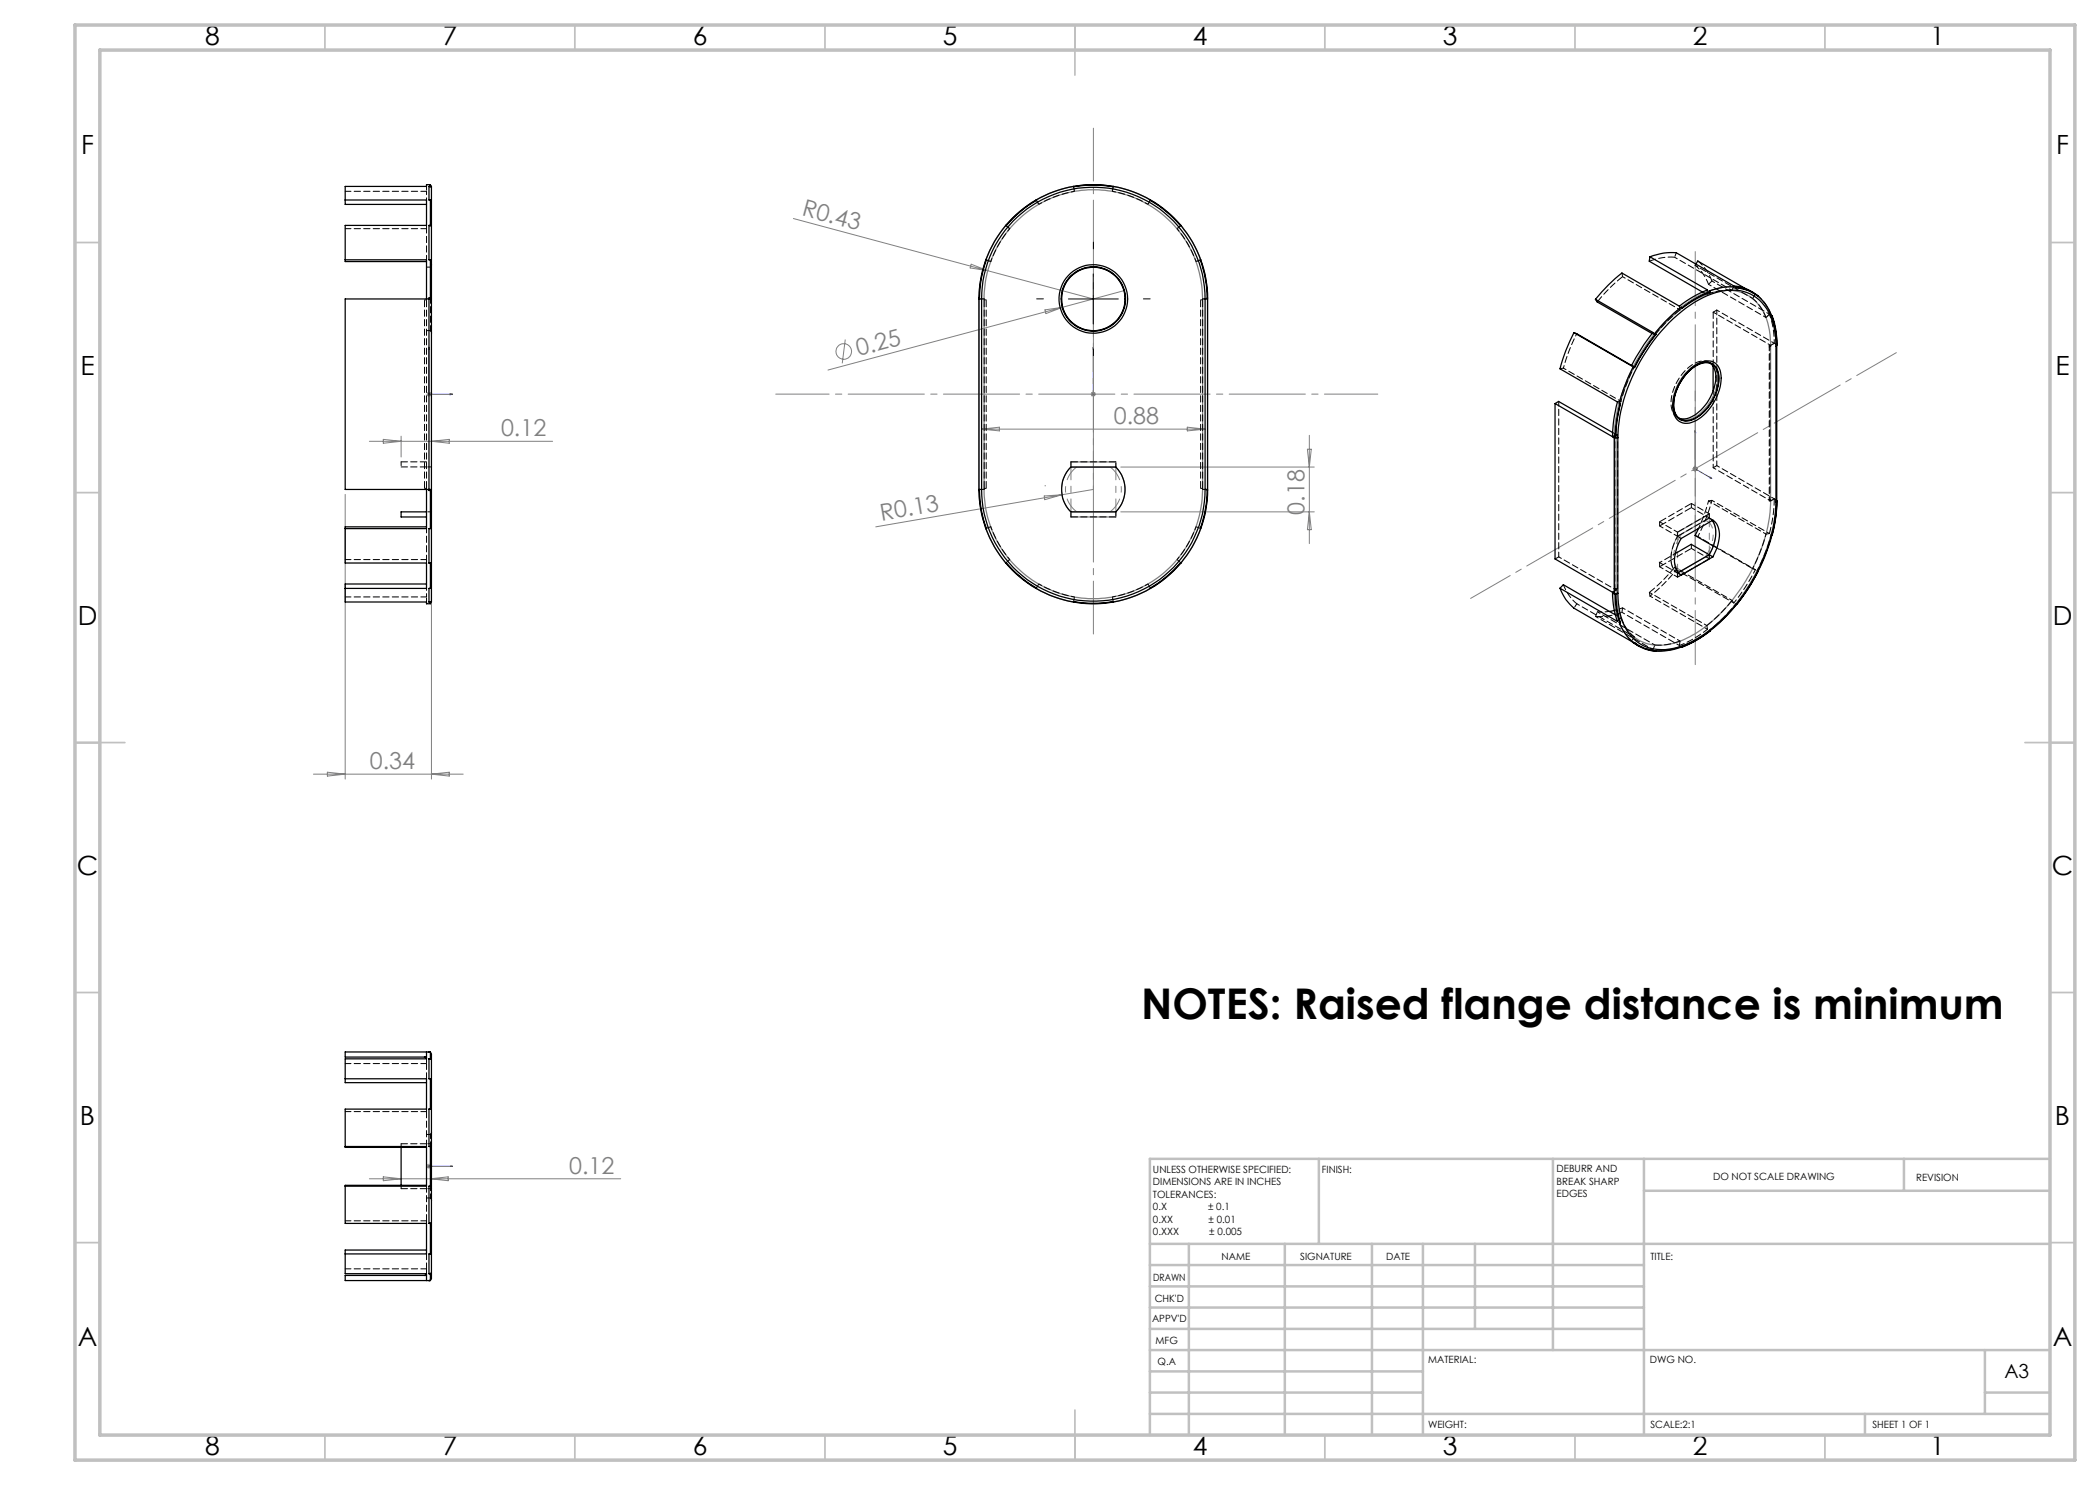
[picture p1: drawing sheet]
<svg xmlns="http://www.w3.org/2000/svg" width="420mm" height="297mm" viewBox="0 0 420 297" stroke-linecap="round" stroke-linejoin="round" font-family="sans-serif">
<g fill="none" stroke="#808080" stroke-width=".2">
<path d="M158.7 43.7l38.9 10.4M194.2 52.8l3.4 1.3-3.6-.5zM195.8 59.8h1M197.6 54.1l21.1 5.7M224.8 58.1l-12.3 3.4M240.5 59.8h1M85.3 78.8h1M85.4 78.5l.7 .7M85.8 78.3v1M86.1 78.5l-.7 .7M169.1 67.9l-.6 4.8M209 62l3.5-.5-3.3 1.2z"/>
<path d="M212.5 61.5l-46.9 12.5M218.2 78.8h1M218.3 78.5l.7 .7M218.7 78.3v1M219 78.5l-.7 .7M354.8 68.7l-.7 .4M69 98.9v56.9M73.9 88.3h36.6M76.7 87.9l3.5 .4-3.5 .3zM80.2 87.2v4.2M86.3 98.9v56.9M86.3 88.3l3.6-.4v.7z"/>
<path d="M195.8 97.9h1M196.3 85.8h44.7M196.3 85.8l3.6-.4v.8zM208.8 99.2l3.6-.2-3.4 .9zM214.2 93.4a6.3 6.3 0 0 0 0 9M218.7 97.9l-43.5 7.5M223.2 93.4a6.4 6.4 0 0 1 0 9M224.2 93.4h38.7M237.5 85.4l3.5 .4-3.5 .4zM240.5 97.9h1M261.5 89.8h.8l-.4 3.6zM261.9 87.1v21.6"/>
<path d="M323.2 86.9l-.7 .4M338.5 93.8h1M338.7 93.4l.7 .7M339 93.3v1M339.4 93.4l-.7 .7M354.8 99.8l-.7 .4M224.2 102.4h38.7M261.9 102.4l.4 3.5h-.8zM323.2 118l-.7 .5M335.5 107.3a7.1 7.1 0 0 0-.9 6.4l.9 .9M341.8 103.6a3.9 3.9 0 0 1 1.2 4.3l-.2 1.1-1 1.9M62.7 154.8h29.9"/>
<path d="M65.5 154.4l3.5 .4-3.5 .4zM86.3 154.8l3.6-.4v.8zM73.9 235.8h50.2M76.7 235.4l3.5 .4-3.5 .3zM85.3 233.3h1M85.4 232.9l.7 .7M85.8 232.8v.9M86.1 235.8l3.5-.4v.7zM86.1 232.9l-.7 .7"/>
<circle cx="168.8" cy="70.3" r="1.55"/>
</g>
<g fill="none" stroke="#00f" stroke-width=".2">
<path d="M85.8 69.4l.1 .5h-.2zM85.8 69.4v9.4h4.7M90 78.7l.5 .1-.5 .1zM218.7 78.8h.1M218.7 69.4v9.4M218.7 78.7v.2zM218.7 69.4v.5v-.5M339 86.1l.1 .4-.2-.1zM339 86.1v7.7l3.4 1.9M342 95.4l.4 .3-.4-.1zM85.7 233.3h.2zM85.8 233.3h.1"/>
<path d="M85.8 233.3h4.7M90.5 233.3h-.5h.5"/>
</g>
<g fill="none" stroke="#808080" stroke-width=".25">
<path d="M214.7 37.3l.2 1M222.6 37.3l-.1 1M197.2 52l1 .3M201.2 45.1l.7 .7M202.7 43.4a22.9 22.9 0 0 1 24.9-4.6 22.9 22.9 0 0 1 13.9 21v38.1a22.9 22.9 0 0 1-22.8 22.9 22.9 22.9 0 0 1-22.9-22.9v-38.1a22.9 22.9 0 0 1 6.9-16.4zM202.9 44.7a21.8 21.8 0 0 1 23.9-5.2 21.8 21.8 0 0 1 13.7 20.3v38.1a21.9 21.9 0 0 1-21.8 21.8 21.9 21.9 0 0 1-21.9-21.8v-38.1a21.7 21.7 0 0 1 6.1-15.1zM207.2 40l.6 .9M230.1 40l-.5 .9M236.2 45.1l-.8 .7M240.1 52l-.9 .3M341.5 58l-.2 .9M346.7 57.2l-.3 .9"/>
<path d="M351 58.8l-.5 .9M326.3 73.2l.5 .2M330.6 66.5l.3 .5M333.4 64.3a20.3 20.3 0 0 1 10.6-6.1 8 8 0 0 1 9.4 5.9l.5 1.9 .2 2.5v31.7a34.1 34.1 0 0 1-8.8 21.2 22.7 22.7 0 0 1-11.5 7.5 8.2 8.2 0 0 1-10-6.4 14.6 14.6 0 0 1-.6-4.5v-31.1a34.4 34.4 0 0 1 8.9-21.2zM333.4 64a20.9 20.9 0 0 1 11.7-6.6 8.5 8.5 0 0 1 9.5 6.9 15.7 15.7 0 0 1 .6 4.6v31.1a35.9 35.9 0 0 1-9.7 22.7 22.1 22.1 0 0 1-12.1 7.4 8.5 8.5 0 0 1-9.8-6.4l-.5-1.9-.2-2.6v-31.6a35.7 35.7 0 0 1 9.6-22.7zM335.9 61.2l.1 .8M337.4 74.3a4.4 4.4 0 0 1 4.5-1.7 3.2 3.2 0 0 1 1.6 3.6 9.3 9.3 0 0 1-5.7 7.7 2.54 2.54 0 0 1-3.2-2.6 9.5 9.5 0 0 1 2.8-7zM353.9 62.9l-.7 .6M209 97.2h.1M214.2 92.4h9v1h-9zM324.2 80.3l-.7 .1M214.2 102.4h9v1h-9z"/>
<path d="M331.9 112.4h.1M335.5 106.5l6.3-3.7v.8l-6.3 3.7zM335.5 114.6l6.3-3.7v.9l-6.3 3.6z"/>
<circle cx="218.7" cy="59.8" r="6.3"/>
</g>
<path d="M336.3 114.1a2.86 2.86 0 0 1-1.5-3.4l.6-2.2 .9-1.7M341 104.1a2.86 2.86 0 0 1 1.6 3.4l-.6 2.1-1 1.8" fill="none" stroke="#808080" stroke-width=".2" stroke-dasharray="15.2 1.3 1.3 1.3" stroke-dashoffset="13" stroke-linecap="butt"/>
<path d="M222 93.4a5.6 5.6 0 0 1 0 9M215.4 102.4a5.6 5.6 0 0 1 0-9" fill="none" stroke="#808080" stroke-width=".2" stroke-dasharray="15.2 1.3 1.3 1.3" stroke-dashoffset="11.9" stroke-linecap="butt"/>
<g fill="none" stroke="#c0c0c0" stroke-width=".35">
<path d="M65 5v5M115 5v5M165 5v5M215 5v10M265 5v5M315 5v5M365 5v5M15 48.5h5M410 48.5h5M15 98.5h5M410 98.5h5M15 148.5h10"/>
<path d="M405 148.5h10M15 198.5h5M410 198.5h5M15 248.5h5M410 248.5h5M65 287v5M115 287v5M165 287v5M215 282v10M265 287v5M315 287v5M365 287v5"/>
</g>
<g fill="none" stroke="#c0c0c0" stroke-width=".5">
<path d="M263.8 231.8v17M310.6 231.8v38.2M328.8 231.8v55.2M328.8 238.2h81.2M380.8 231.8v6.4M410 231.8h-180v55.2M230 248.8h180M230 257.3h98.8M230 253h98.8M237.8 248.8v38.2M257 248.8v38.2M274.4 248.8v38.2"/>
<path d="M284.6 248.8v38.2M295 248.8v17M230 265.8h98.8M230 261.5h98.8M230 278.5h54.6M230 274.3h54.6M230 270h180M397 278.5h13M397 270v12.8M230 282.8h180M373 282.8v4.2"/>
</g>
<path d="M15 5h400v287h-400zM20 10h390v277h-390z" fill="none" stroke="#c0c0c0" stroke-width=".7"/>
<path d="M294.1 119.7l85.2-49.2" fill="none" stroke="#808080" stroke-width=".2" stroke-dasharray="15.2 1.3 1.3 1.3" stroke-dashoffset="6.1"/>
<path d="M339 50.3v82.6" fill="none" stroke="#808080" stroke-width=".2" stroke-dasharray="15.2 1.3 1.3 1.3" stroke-dashoffset="4.4"/>
<path d="M339 78.2v31.1" fill="none" stroke="#808080" stroke-width=".2" stroke-dasharray="15.2 1.3 1.3 1.3" stroke-dashoffset="1.6"/>
<path d="M335.5 114.6v-7.3M341.9 103.6v7.3" fill="none" stroke="#808080" stroke-width=".2" stroke-dasharray="15.2 1.3 1.3 1.3" stroke-dashoffset="13.5"/>
<path d="M155.1 78.8h120.5" fill="none" stroke="#808080" stroke-width=".2" stroke-dasharray="15.2 1.3 1.3 1.3" stroke-dashoffset="4.6"/>
<path d="M218.7 25.6v101.2" fill="none" stroke="#808080" stroke-width=".2" stroke-dasharray="15.2 1.3 1.3 1.3" stroke-dashoffset="4.7"/>
<path d="M218.7 59.8v38.1" fill="none" stroke="#808080" stroke-width=".2" stroke-dasharray="15.2 1.3 1.3 1.3" stroke-dashoffset="7.6"/>
<path d="M223.2 93.4v9M214.2 102.4v-9" fill="none" stroke="#808080" stroke-width=".2" stroke-dasharray="15.2 1.3 1.3 1.3" stroke-dashoffset="12.7"/>
<path d="M208.7 59.8h-1.4M218.7 49.8v-1.4M228.7 59.8h1.3M218.7 69.8v1.3" fill="none" stroke="#000" stroke-width=".2" stroke-dasharray="15.2 1.3 1.3 1.3"/>
<path d="M213.7 59.8h10M218.7 54.8v10" fill="none" stroke="#000" stroke-width=".2"/>
<g fill="#00f">
<path d="M342 95.4l.4 .3-.4-.1zM339 86.1l.1 .4-.2-.1zM90 78.7l.5 .1-.5 .1zM85.8 69.4l.1 .5h-.2z"/>
<path d="M90 233.3h.5zM85.7 233.3h.2zM218.7 78.7v.2zM218.7 69.4v.5z"/>
</g>
<g fill="none" stroke="#000" stroke-width=".25">
<path d="M85.8 37.3v2.7h.3v5.1M85.8 37.3h.3M86.1 37l.2 .2v22.6M86.1 37.3v-.4h-.8v.4h-16.3v2.7M214.7 37.3a22.7 22.7 0 0 0-7.5 2.7M214.7 37.3v.1a28 28 0 0 1 7.9-.1M214.7 37.3a22.5 22.5 0 0 1 7.9 0M222.6 37.3a22.2 22.2 0 0 1 7.5 2.7M69 52h16.3v7.8M69 40h16.3v5.1h-16.3v6.9M69 40v.9h16.3M69 52v.3h16.3"/>
<path d="M85.8 45.1v6.9h.3v7.6h-.3v.2M85.8 45.1h.3M85.8 59.8h.5M85.8 59.8h-16.8v38.1h16.8M85.8 59.8v38.1M86.3 59.8v38.1M195.8 59.8h.5M195.8 59.6v.2M195.8 59.8v38.1M196.3 59.8a22.3 22.3 0 0 1 22.4-22.3 22.3 22.3 0 0 1 22.3 22.3M196.3 59.8v38.1M197.2 52h.1a22.1 22.1 0 0 0-1.4 7.6h-.1"/>
<path d="M197.2 52a25 25 0 0 0-1.4 7.6M201.2 45.1a23.5 23.5 0 0 0-4 6.9M207.2 40l.1 .1a24.2 24.2 0 0 0-6.1 5.1v-.1M207.2 40a24.2 24.2 0 0 0-6 5.1M230.1 40a27.9 27.9 0 0 1 6 5.2l.1-.1M230.1 40a23.6 23.6 0 0 1 6.1 5.1M236.2 45.1a22.4 22.4 0 0 1 3.9 6.9M240.1 52a32.4 32.4 0 0 1 1.4 7.6M240.1 52a22.5 22.5 0 0 1 1.4 7.6M241 59.8h.5M241 59.8v38.1M241.5 59.6v.2"/>
<path d="M241.5 59.8v38.1M319.1 59.9l11.5 6.6a42.5 42.5 0 0 0-4.3 6.7l-11.5-6.7M319.1 59.9l.3 .5 11 6.3M330 51.4l11.5 6.6a20.8 20.8 0 0 0-5.6 3.2l-11.5-6.6a32.8 32.8 0 0 0-5.3 5.3M330 51.4a11.3 11.3 0 0 1 5.2-.9l11.5 6.7 1.8 .3 2.2 1M330 51.4l-.2 .8 10.7 6.2M339.2 52.8l.3-.6 9.6 5.5M342.1 58.3l-.1 .1a20 20 0 0 0-5.6 3.2M342.1 58.3a20.8 20.8 0 0 0-5.7 3.3M347.1 57.4a11.3 11.3 0 0 0-5.3 .8l.3 .1M347.1 57.4l.2 .2M347.1 57.4l.2 .1"/>
<path d="M347.3 57.6a7.6 7.6 0 0 1 4.3 1.7M347.3 57.5a6.9 6.9 0 0 1 4.3 1.8M347.3 57.5v.1M351.6 59.2l1.4 1.5 .8 1.2 .5 1.3M314.8 66.5a34.2 34.2 0 0 0-2.8 7.3l11.5 6.6a26.6 26.6 0 0 0-1 6.9M314.8 66.5l11.5 6.6M331.2 66.8v.1a37.2 37.2 0 0 0-4.3 6.6l-.3-.1a40.2 40.2 0 0 0-2.7 7.2M331.2 66.8a40.1 40.1 0 0 0-4.4 6.7M336.2 61.5a32.8 32.8 0 0 0-5.3 5.2l.3 .1M336.2 61.5l.2 .1M336.4 61.6h.1M337.4 74.5a5.6 5.6 0 0 1 4.6-2.3 3 3 0 0 1 2.2 3.4 10.2 10.2 0 0 1-5.9 8.9 2.67 2.67 0 0 1-3.7-2.5 10.2 10.2 0 0 1 2.8-7.5z"/>
<path d="M337.5 74.5a4.8 4.8 0 0 1 4.4-1.9 3.1 3.1 0 0 1 1.8 3.7 9.5 9.5 0 0 1-5.3 7.6 2.5 2.5 0 0 1-3.6-2.2 9.4 9.4 0 0 1 2.7-7.2zM337.6 74.4a4.6 4.6 0 0 1 4.6-1.8 3.5 3.5 0 0 1 1.5 3.9 9.7 9.7 0 0 1-5.5 7.6 2.66 2.66 0 0 1-3.5-3 10.5 10.5 0 0 1 2.9-6.7zM342.1 72.7a4.2 4.2 0 0 1 .8 4.4 9.2 9.2 0 0 1-5.5 6.6l-.8 .1-.8-.2M342.6 73.3v4.9M354.3 63.1l.1 .1M354.4 63.2a16 16 0 0 1 .9 5M354.4 63.2a15.2 15.2 0 0 1 1 5.7M355.2 69.3a12.4 12.4 0 0 0-3.3-9.3 8.7 8.7 0 0 0-8.6-1.5 25.2 25.2 0 0 0-11.8 8.7 35.1 35.1 0 0 0-7.9 20.4M355.2 69.3v31.1M355.3 68.2l.1 .9M355.4 69.1l-.2 .2M355.4 69.1v31.1"/>
<path d="M85.3 97.9v7.8h-16.3M85.8 97.9v.2h.3v7.6h-.3v6.9M85.8 97.9h.5M86.3 97.9v22.5l-.2 .2M195.8 98.1h.1a22.1 22.1 0 0 0 1.4 7.6h-.1M195.8 97.9v.2M195.8 97.9h.5M195.8 98.1a25 25 0 0 0 1.4 7.6M196.3 97.9a22.3 22.3 0 0 0 22.4 22.3 22.3 22.3 0 0 0 22.3-22.3M214.2 93.4h9a6.4 6.4 0 0 1 0 9h-9a6.4 6.4 0 0 1 0-9zM241 97.9h.5M241.5 98.1a32.4 32.4 0 0 1-1.4 7.6"/>
<path d="M241.5 97.9v.2M241.5 98.1a22.5 22.5 0 0 1-1.4 7.6M311 80.7v31.1l11.5 6.7M311 80.7l11.5 6.6M311 80.7l.7-.4 10.8 6.2M322.5 87.3l.4 .3M322.9 87.6h.7M322.9 87.6v31M323.1 87.5l-.2-.1v.2M323.6 87.6v31M323.9 80.6l.2 .1M324.1 80.7a25.6 25.6 0 0 0-1 6.8"/>
<path d="M324.1 80.7h.1M324.1 80.7a32.4 32.4 0 0 0-1 6.8M69 117.7v2.7h16.3v.4h.8v-.4M69 105.7v6.9h16.3v5.1h-16.3M85.3 105.4h-16.3v.3M85.3 116.8h-16.3v.9M85.3 102.4h-5.1v1h5.1M85.8 112.6h.3M86.1 112.6v5.1h-.3v2.7M197.2 105.7a23.5 23.5 0 0 0 4 6.9M201.2 112.6v-.1a24.2 24.2 0 0 0 6.1 5.1l-.1 .1M201.2 112.6a24.2 24.2 0 0 0 6 5.1"/>
<path d="M207.2 117.7a22.7 22.7 0 0 0 7.5 2.7M230.1 117.7a22.2 22.2 0 0 1-7.5 2.7M236.2 112.6l-.1-.1a27.6 27.6 0 0 1-6 5.2M236.2 112.6a23.6 23.6 0 0 1-6.1 5.1M240.1 105.7a22.4 22.4 0 0 1-3.9 6.9M312 117.6a8.9 8.9 0 0 0 2.8 4l13 7.7M312 117.6l11.5 6.7a16.2 16.2 0 0 1-1-5.8M312 117.6l.7-.7 10.4 6.1M322.5 118.5l.4 .1M322.9 118.6l.2 .1 .5-.1M322.9 118.8l.2 .1M322.9 118.6v.2"/>
<path d="M323.1 118.9a15.1 15.1 0 0 0 1 5.7M323.1 118.9a18.2 18.2 0 0 0 1 5.7M323.1 118.9h.1M335 110.7l3.2-1.8 3.6 2M336.2 107.7l6.4-3.7a4 4 0 0 1 1.1 4.4l-.3 1.2-.8 1.8-6.4 3.6a3.9 3.9 0 0 1-1.1-4.3l.3-1.2zM339.7 105.7l-.7 1.4 3.7 2.1M341.8 110.9l-6.2 3.6M341.8 110.9l.8 .5M342.4 104.1a6.2 6.2 0 0 1-.2 6.2l-.4 .6M351.6 114.3a34.9 34.9 0 0 1-4.3 6.6M355.2 100.4a34.4 34.4 0 0 1-7.9 20.4 25.2 25.2 0 0 1-11.8 8.7 8.5 8.5 0 0 1-10-3.2 14.1 14.1 0 0 1-1.9-7.7M355.4 100.2a35.8 35.8 0 0 1-13.1 25.7l-1.6 1.2-2.3 1.4"/>
<path d="M355.4 100.2l-.2 .2M355.4 100.3h.1M355.4 100.3a23.9 23.9 0 0 1-1 6.8M85.8 120.4h.3M214.7 120.4v-.1a28 28 0 0 0 7.9 .1M214.7 120.4a22.5 22.5 0 0 0 7.9 0M322.9 122.1l-1 .2M324.1 124.6l-.2-.1a9.5 9.5 0 0 0 2.7 4M326.6 128.5h.3M326.6 128.5l.2 .1M326.9 128.5a7.9 7.9 0 0 0 4.3 1.7v.1a7.9 7.9 0 0 1-4.4-1.7M326.9 128.5l-.1 .1"/>
<path d="M336.3 129.4h.1M336.4 129.4l-2.3 .6-2.9 .2M338.3 128.5l-1.9 .9M342 126.1l.1 .1a22.4 22.4 0 0 1-5.7 3.2M69 215.8h16.3v6h-16.3v7.5M69 215.8v.7h16.3M84.9 211.4l.2 .1 .2 .3M85.3 211.4h-16.3v-1h17.1v1.4M85.3 211.8h-16.3v4M85.3 210.4v1.4M85.8 210.4h.1M85.8 211.8v4h.3v6"/>
<path d="M85.8 211.8l.3 .1v-.1M85.8 211.8h.3M86.1 210.5l.2 .3v44.9l-.2 .3M69 237.2v7.5h16.3v6.1h-16.3M69 229.3h16.3v7.9h-16.3M69 229.3v.2h16.3M80.2 229.5v7.6M85.3 237.1h-16.3v.1M85.8 221.8v7.5h.3v7.9h-.3v7.5M85.8 221.8h.3M69 250.8v3.9h16.3M85.3 254.7v1.4"/>
<path d="M85.3 254.7l-.2 .4h-.2M85.3 250h-16.3v.8M85.8 256.1h.1M85.8 254.7h.3M85.8 244.7h.3M86.1 244.7v6.1h-.3v3.9M86.1 254.7v1.4h-17.1v-1h16.3"/>
<circle cx="218.7" cy="59.8" r="6.3"/>
<circle cx="218.7" cy="59.8" r="6.4"/>
<circle cx="218.7" cy="59.8" r="6.9"/>
</g>
<g fill="none" stroke="#000" stroke-width=".2" stroke-dasharray="1.3 .6">
<path d="M84.9 60h.4M85.3 60v-.2M86.1 52h-.3M86.1 40.1l-.3-.1M86.3 52.9l-.2 .4M196.8 60v-.2M196.8 59.8h-.5M197.2 60h-.4M240.5 59.8v.2M240.5 60h-.4M241 59.8h-.5M329.9 52.2a11.5 11.5 0 0 1 5-.8"/>
<path d="M339.2 52.8l-.2 .3M341.4 58.9a11.5 11.5 0 0 1 5-.8M342.1 58.4l-.2-.2M351.5 59.1h.1M351.6 59.2l-.2-.2M351.6 59.2l-.1-.1M86.1 66.2l.2 .4M326.3 73.1l.6 .3M326.7 73.3l.2 .2M326.9 73.4l-.6-.3M330.4 66.7l.6 .3M330.6 66.5l.4 .5"/>
<path d="M331.2 66.9l-.2-.2M342.6 62.4v10.8M353.9 69.4v-.3M353.9 69.4l.1-.2-.1-.1M354.1 69.2l-.2-.1M354.1 69.2l-.2 .2M354.1 69.1v.1M354.2 63l.2 .2M354.3 63.1l-.1-.1M355.2 68.7v.2M355.2 68.9l.2 .2M355.2 68.9l-.3-.2"/>
<path d="M355.2 68.9v.4M355.4 68.9l-.2-.2M355.4 68.8l-.2-.1M80.2 92.4h5.1M80.2 93.4h5.1M85.3 97.7h-.4M85.3 97.9v-.2M196.8 97.7h.4M196.8 97.9v-.2M196.8 97.9h-.5M214.2 92.4h9M240.1 97.7h.4"/>
<path d="M240.5 97.7v.2M241 97.9h-.5M322.9 87.4h.3M323 86.9h.5M323 86.9l.2 .2M323.2 87.1v-.2M323.5 86.9l-.3 .2M353.9 99.9l.1 .1-.1 .2M353.9 99.9l.2 .1M355.2 100v.1M355.2 100l-.3-.2M85.8 117.7l.3-.1"/>
<path d="M85.8 105.7h.3M223.2 103.4h-9M323.2 118v-.2M323.2 117.8l-.2-.1M323.2 117.8l.3-.1M323.5 117.7h-.5M335.3 114l-.4-.6M335.6 114.5l-.1 .1M339.6 107.3l-.6-.2M351.1 113.9l-.6-.2M351.4 114.2l.2 .1M351.6 114.3l-.2-.1"/>
<path d="M353.9 100.2l.2-.2M353.9 106.7a27.2 27.2 0 0 0 1-6.9M354.1 100v.2M354.4 107l-.2-.1M355.2 100.1l.2 .2M355.4 100.2l-.2-.1M355.4 100.2l-.2-.2M323.9 124.5h.2M331 130.1l.2 .1M331 129a11.5 11.5 0 0 0 5-.8M331.1 130.2h.1M331.2 130.3l-.2-.2"/>
<path d="M336.4 129.4l-.2-.1M336.5 129.3h-.3M341.9 126.1h.2M342.1 126.2l-.2-.1M346.8 120.6l-.4-.5M347.3 120.9l-.2-.1M85.3 211.8h.1M86 210.4l.1 .1M86.1 215.8l-.3-.1M86.1 210.5l-.3-.1M80.2 237.7h5.1M80.2 228.8h5.1"/>
<path d="M85.3 229.3v-7M85.3 221.8v.5M85.8 237.2h.3M86.1 229.3h-.3M86.1 239.7l.2 .4M86.1 239.6h.2M86.3 226.4l-.2 .4M86.3 226.9h-.2M85.3 254.7h.1M85.3 244.2v-7M85.3 244.7v-.5M85.8 250.8l.3-.1"/>
<path d="M85.8 256.1l.3-.1M86 256h.1"/>
</g>
<g fill="none" stroke="#000" stroke-width=".2" stroke-dasharray="1.3 .6" stroke-dashoffset=".1">
<path d="M69.1 38.3h16.2M69.1 45.7h16.2M339.6 52.2a9.3 9.3 0 0 1 2.8 4M351.4 59a9.3 9.3 0 0 1 2.8 4M340.4 72.6a9.6 9.6 0 0 0-5.7 8.3M69.1 111.9h16.2M69.1 119.4h16.2M355.4 100.3a27.2 27.2 0 0 1-1 6.7M69.1 212.7h16.2M85.3 215.7v-3M69.1 222.3h16.2M69.1 244.2h16.2"/>
<path d="M69.1 253.8h16.2M85.3 253.8v-3"/>
</g>
<g fill="none" stroke="#000" stroke-width=".2" stroke-dasharray="1.3 .6" stroke-dashoffset=".4">
<path d="M85.3 52v-6.3M86.1 53.4h-.8M324.4 54.6l.1 .7M341.5 58l-.1 .9M349.1 57.7l2 1.1M85.3 66.1h.8M335.9 61.2l.1 .8M343.4 62l-.8 .4M354.9 68.7l-.8 .4M355.3 68.1l.1 .8M322.5 86.5l.7 .4M323.2 86.9l-.7 .4"/>
<path d="M343.4 93.1l-.8 .4M354.9 99.8l-.8 .4M85.3 105.7v6.2M311.7 111.4l-.7 .4M323.2 118l-.7 .4M330 119.2l-.1-.7M331.9 104.4v.8M331.9 113.4v-.9M335.5 107.3a7 7 0 0 0-.8 6.5l.8 .8M335.5 106.4v.9M335.5 115.4v-.8M336.2 107.7l-.7-.4"/>
<path d="M336.2 115l-.7-.4M338.3 101.5v-.8M338.3 108.9v.8M341.9 103.6v-.8M341.9 110.9v.9M342.4 104.1l-.5-.5M342.6 104l-.7-.4M319.5 122.4l2.4-.1M324.4 122.5l.1-.9M335.9 129.1l.1-.9M341.5 125.9l-.1-.8M85.3 239.6h.8"/>
<path d="M86.1 226.8v2.5M86.1 237.2v2.5M86.1 226.9h-.8"/>
</g>
<g fill="none" stroke="#000" stroke-width=".2" stroke-dasharray="1.3 .6" stroke-dashoffset=".6">
<path d="M222.5 38.3a21.9 21.9 0 0 1 7.1 2.6M198.2 52.3a21.8 21.8 0 0 1 3.7-6.6M207.8 40.9a21.9 21.9 0 0 1 7.1-2.6M235.4 45.7a21.8 21.8 0 0 1 3.8 6.6M351.1 58.8l-1-.6M342.6 78.2v15.3M334.7 80.9l.1 1.3M198.2 105.3a21.8 21.8 0 0 0 3.7 6.6M207.8 116.8a21.9 21.9 0 0 0 7.1 2.6M222.5 119.4a21.9 21.9 0 0 0 7.1-2.6M235.4 111.9a21.8 21.8 0 0 0 3.8-6.6M339.6 107.3a36.8 36.8 0 0 0 2.8-7.2"/>
<path d="M339.7 105.7l1.2-2.9 .8-2.6M354.2 106.9a36.7 36.7 0 0 1-2.8 7.3M323.1 122.9l1.1 .7"/>
</g>
<g fill="none" stroke="#000" stroke-width=".2" stroke-dasharray="1.3 .6" stroke-dashoffset=".7">
<path d="M324.5 55.3l11.5 6.7M334.9 51.4l11.5 6.7M339 53.1l11.5 6.6M341.7 56.9l11.5 6.6M342.4 56.2l11.5 6.6M312.7 73.6l11.5 6.7M312.7 73.6a35.2 35.2 0 0 1 2.7-6.9M342.6 62.4l11.5 6.7M343.4 62l11.5 6.7M324.2 80.3a35.1 35.1 0 0 1 2.7-6.9M342.6 93.5l11.5 6.7M343.4 93.1l11.5 6.7"/>
<path d="M311.7 111.4l11.5 6.6M329.9 118.5l11.5 6.6M330 119.2a32.6 32.6 0 0 0 5.3-5.2M330 119.2l11.5 6.7M334.9 113.4l11.5 6.7M335.1 110.7l-3.2 1.8M335.3 114l11.5 6.6M339.6 107.3l11.5 6.6M341.7 100.2l11.5 6.6M342.4 100.1l11.5 6.6M350.5 113.7a35.1 35.1 0 0 0 2.7-6.9M315.4 120.8l11.5 6.6"/>
<path d="M319.1 123.3l11.5 6.6M319.5 122.4l11.5 6.6M324.4 122.5l11.5 6.6M324.5 121.6l11.5 6.6M347.1 120.8a32.6 32.6 0 0 1-5.2 5.3"/>
</g>
<g fill="none" stroke="#000" stroke-width=".2" stroke-dasharray="1.3 .6" stroke-dashoffset=".5">
<path d="M85.3 37.3v1M214.7 37.4l.2 .9M222.6 37.4l-.1 .9M198.2 52.3l-.9-.3M201.9 45.7l-.7-.6M207.3 40.1l.5 .8M230.1 40.1l-.5 .8M236.1 45.1l-.7 .6M240.1 52l-.9 .3M335.3 50.5l-.4 .9M340.5 58.4l.9 .5M342.4 56.2l-.7 .7"/>
<path d="M346.8 57.2l-.4 .9M351.1 58.8l-.6 .9M353.9 69.4v30.8M353.9 62.8l-.7 .7M354.9 68.7a16.2 16.2 0 0 0-1-5.9M80.2 92.4v1M86.3 93.4h-1M214.2 92.4v1M223.2 93.4v-1M323 86.9v30.8M86.3 102.4h-1M198.2 105.3l-.9 .4"/>
<path d="M201.9 111.9l-.7 .6M207.3 117.6l.5-.8M214.2 103.4v-1M223.2 102.4v1M230.1 117.6l-.5-.8M236.1 112.5l-.7-.6M240.1 105.7l-.9-.4M323.5 117.7v-30.8M331.9 105.2l3.6 2.1M331.9 104.4l3.6 2M331.9 113.4l3.6 2M331.9 112.5l3.6 2.1"/>
<path d="M338.3 100.7l3.6 2.1M338.3 101.5l3.6 2.1M338.3 109.7l3.6 2.1M351.6 114.3a38.9 38.9 0 0 1-4.3 6.6M354 100v-30.8M85.3 120.4v-1M214.7 120.3l.2-.9M222.6 120.3l-.1-.9M315.4 120.8l-.6 .8M319.1 123.3l.4-.9M324.2 123.6l-.7 .6M326.9 127.4l-.6 .8"/>
<path d="M330.6 129.9l.4-.9M346.8 120.6a39.1 39.1 0 0 0 4.3-6.7M85.3 211.8v.9M86.3 228.8h-1M86.3 237.7h-1M85.3 253.8v.9"/>
</g>
<path d="M84.9 60v37.7M196.8 60v37.7M240.1 60v37.7M319.5 60.4a31.1 31.1 0 0 1 5-5.1M331 67a31.1 31.1 0 0 1 5-5M342.1 72.7a3.1 3.1 0 0 0-3.8 .3 9.5 9.5 0 0 0-4 8.8l.6 1.2 .9 .6M85.3 97.7v-37.7M197.2 97.7v-37.7M240.5 97.7v-37.7M329.9 118.5a31.1 31.1 0 0 0 5-5.1M342.7 109.2l7.8 4.5M341.4 125.1a31.1 31.1 0 0 0 5-5" fill="none" stroke="#000" stroke-width=".2" stroke-dasharray="1.3 .6" stroke-dashoffset="-.1"/>
<g fill="none" stroke="#000" stroke-width=".2" stroke-dasharray="1.3 .6" stroke-dashoffset=".3">
<path d="M85.3 45.7v-.6M312.7 73.6l-.7 .1M342.4 72.8l-.5-.3M343.4 62v31.1M324.2 80.3l-.7 .1M335.5 83.5l.6 .3M85.3 111.9v.7M311.7 111.4v-31.1M342.4 100.1l-.7 .1M353.9 106.7l-.7 .1M342.1 126.1l-2.1 1.5-1.7 .9M80.2 237.7v-.7"/>
<path d="M80.2 229.4v-.6"/>
</g>
<path d="M86.1 59.6v6.6M339 53.1a8.9 8.9 0 0 1 2.7 3.8M350.5 59.7a8.9 8.9 0 0 1 2.7 3.8M312.7 116.9a8.9 8.9 0 0 0 2.7 3.9M324.2 123.6a8.9 8.9 0 0 0 2.7 3.8M335.9 129.1a21.4 21.4 0 0 0 5.6-3.2" fill="none" stroke="#000" stroke-width=".2" stroke-dasharray="1.3 .6" stroke-dashoffset=".2"/>
<path d="M331.9 104.4l6.4-3.7M335.5 106.4l6.4-3.6M338.3 101.5l-6.4 3.7M338.3 109.7l-6.4 3.7M341.9 103.6l-6.4 3.7M341.9 111.8l-6.4 3.6M319.1 123.3a12.1 12.1 0 0 0 5.3-.8M327.3 128.9l1.5 .7 1.8 .3M336.2 129.3a12.1 12.1 0 0 1-5.2 .8" fill="none" stroke="#000" stroke-width=".2" stroke-dasharray="1.3 .6" stroke-dashoffset="-.2"/>
<path d="M85.3 40v-1.7M85.3 117.7v1.7M322.9 122.1l1.6-.5" fill="none" stroke="#000" stroke-width=".2" stroke-dasharray="1.3 .6" stroke-dashoffset=".9"/>
<text font-size="8.5" x="228.2" y="203.9">NOTES: Raised flange distance is minimum</text>
<g font-size="5.3">
<text x="41" y="9">8</text>
<text x="88.5" y="9">7</text>
<text x="138.5" y="9">6</text>
<text x="188.5" y="9">5</text>
<text x="238.5" y="9">4</text>
<text x="288.5" y="9">3</text>
<text x="338.5" y="9">2</text>
<text x="386" y="9">1</text>
<text x="16.2" y="30.7">F</text>
<text x="411.2" y="30.7">F</text>
<text x="16.1" y="75">E</text>
<text x="411.1" y="75">E</text>
<text x="15.5" y="125">D</text>
<text x="410.5" y="125">D</text>
<text x="15.4" y="175">C</text>
<text x="410.4" y="175">C</text>
<text x="16" y="225">B</text>
<text x="411" y="225">B</text>
<text x="15.5" y="269.2">A</text>
<text x="410.5" y="269.2">A</text>
<text x="41" y="291">8</text>
<text x="88.5" y="291">7</text>
<text x="138.5" y="291">6</text>
<text x="188.5" y="291">5</text>
<text x="238.5" y="291">4</text>
<text x="288.5" y="291">3</text>
<text x="338.5" y="291">2</text>
<text x="386" y="291">1</text>
</g>
<g font-size="4.7" fill="#808080">
<text x="160.2" y="43.1" transform="rotate(15 160.2 43.1)">R0.43</text>
<text x="171.7" y="71.3" transform="rotate(-15 171.7 71.3)">0.25</text>
<text x="100.2" y="87.2">0.12</text>
<text x="222.8" y="84.8">0.88</text>
<text x="176.3" y="104.1" transform="rotate(-10 176.3 104.1)">R0.13</text>
<text x="260.9" y="102.9" transform="rotate(-90 260.9 102.9)">0.18</text>
<text x="74" y="153.8">0.34</text>
<text x="113.8" y="234.7">0.12</text>
</g>
<text font-size="3.9" x="400.9" y="275.5">A3</text>
<g font-size="2">
<text x="230.6" y="234.6">UNLESS OTHERWISE SPECIFIED:</text>
<text x="230.6" y="237.1">DIMENSIONS ARE IN INCHES</text>
<text x="230.6" y="239.6">TOLERANCES:</text>
<text x="264.4" y="234.6">FINISH:</text>
<text x="311.3" y="234.5">DEBURR AND</text>
<text x="311.3" y="237">BREAK SHARP</text>
<text x="311.3" y="239.5">EDGES</text>
<text x="342.6" y="236">DO NOT SCALE DRAWING</text>
<text x="383.2" y="236.1">REVISION</text>
<text x="230.6" y="242.1">0.X</text>
<text x="230.6" y="244.6">0.XX</text>
<text x="241.6" y="242.1">± 0.1</text>
<text x="241.7" y="244.6">± 0.01</text>
<text x="230.6" y="247.1">0.XXX</text>
<text x="241.9" y="247.1">± 0.005</text>
<text x="244.3" y="252">NAME</text>
<text x="260" y="251.9">SIGNATURE</text>
<text x="277.2" y="251.9">DATE</text>
<text x="330.1" y="251.9">TITLE:</text>
<text x="230.6" y="256.1">DRAWN</text>
<text x="230.9" y="260.3">CHK'D</text>
<text x="230.4" y="264.4">APPV'D</text>
<text x="231.1" y="268.8">MFG</text>
<text x="231.5" y="273">Q.A</text>
<text x="285.6" y="272.5">MATERIAL:</text>
<text x="330" y="272.5">DWG NO.</text>
<text x="285.6" y="285.5">WEIGHT:</text>
<text x="330.1" y="285.6">SCALE:2:1</text>
<text x="374.5" y="285.6">SHEET 1 OF 1</text>
</g>
</svg>
